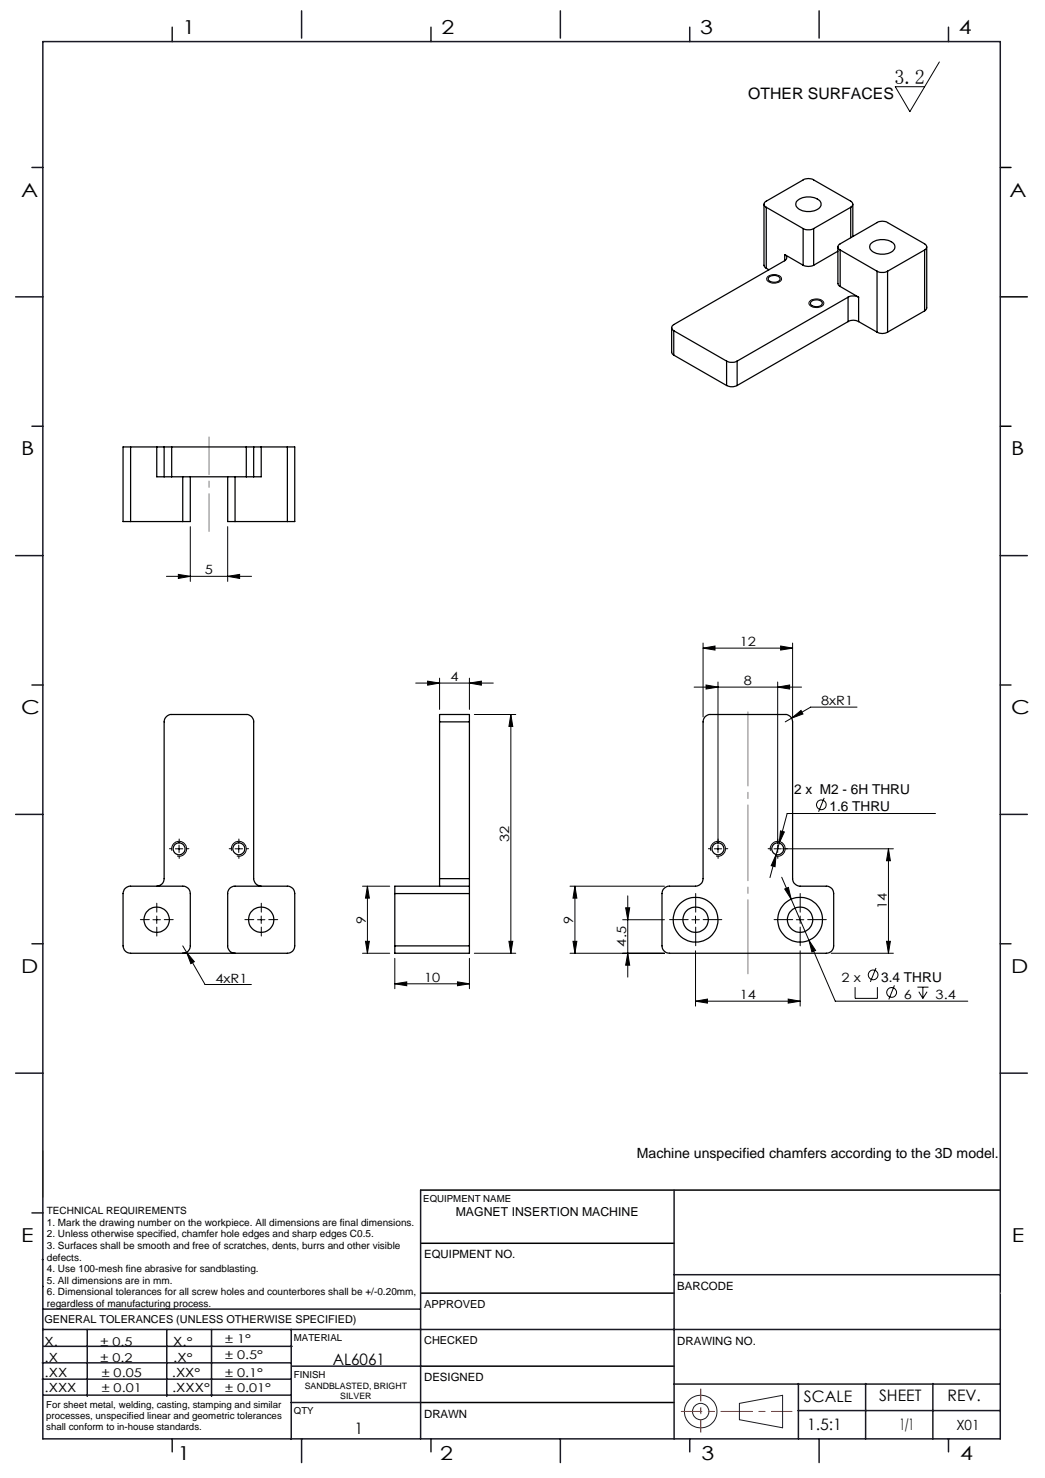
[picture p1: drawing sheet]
<svg xmlns="http://www.w3.org/2000/svg" width="210mm" height="297mm" viewBox="0 0 210 297" stroke-linecap="round" stroke-linejoin="round" font-family="sans-serif">
<g fill="none" stroke="#000" stroke-width=".2">
<path d="M188.8 12.4l-6 10-2.9-5h5.9M154.2 55.6a1.99 1.99 0 0 1 2.8 .2 1.03 1.03 0 0 1-1.2 1.1 1.67 1.67 0 0 1-1.7-.7zM162.9 60.4a1.84 1.84 0 0 1 2.7 .5 1.66 1.66 0 0 1-2.4 .7 .67 .67 0 0 1-.6-.5 .67 .67 0 0 1 .3-.7zM33.4 115.8h17.2M35.8 115.4l2.4 .4-2.4 .4zM38.2 105.8v11M45.8 115.8l2.4-.4v.8zM45.8 105.8v11M83.5 137.3h15.6M85.9 136.9l2.4 .4-2.4 .4zM88.3 136.3v6.3M94.3 137.3l2.4-.4v.8z"/>
<path d="M94.3 136.3v6.3M139.5 138.1h21.6M141.3 130.2l2.4-.4v.8zM141.3 129.2v14.9M141.3 130.2h18M141.9 137.7l2.4 .4-2.4 .4zM144.3 137.1v32.5M156.3 138.1l2.4-.4v.8zM156.3 137.1v32.5M156.9 129.8l2.4 .4-2.4 .4zM159.3 129.2v14.9M95.3 143.6h8.3"/>
<path d="M102.7 143.6l.3 2.4h-.7zM102.7 143.6v48M159.1 144.3l1.9-1.5 .4 .7zM159.1 144.3l-1.3 .8M172.2 142.1h-9.3l-3.8 2.2M34.5 171a1.5 1.5 0 0 1 1.4-1.9 1.5 1.5 0 0 1 1.6 1.6 1.5 1.5 0 0 1-1.9 1.3M35.2 170.6h1.5M36 169.8v1.5M46.5 171a1.51 1.51 0 0 1 1.4-1.9 1.51 1.51 0 0 1 1.6 1.6 1.51 1.51 0 0 1-1.9 1.3M47.2 170.6h1.6M48 169.8v1.5M72.8 178.1h5.5"/>
<path d="M73.8 178.1l.4 2.4h-.8zM73.8 178.1v13.5M114.5 178.1h19M115.5 178.1l.4 2.4h-.8zM115.5 178.1v13.5M142.8 171a1.5 1.5 0 0 1 1.4-1.9 1.5 1.5 0 0 1 1.6 1.6 1.5 1.5 0 0 1-1.9 1.3M143.5 170.6h1.5M144.3 169.8v1.5M154.8 171a1.5 1.5 0 0 1 1.4-1.9 1.5 1.5 0 0 1 1.6 1.6 1.5 1.5 0 0 1-1.9 1.3M155.5 170.6h1.5M156 171.7l-.2 2.5-.8-.2zM156 171.7l-1.3 4.7"/>
<path d="M156.3 169.8v1.5M156.6 169.4l-.6 2.3M156.8 167l.8 .2-1 2.2zM157.1 176.3l1.9 4.4M157.3 170.6h22.2M157.7 178.6l.7-.3 .6 2.4zM165.6 160.3l-1.1 2.8M178.5 170.6v21M178.5 170.6l.4 2.4h-.7zM188 163.5h-29.8l-1.6 5.9M30.7 184.8h1.5M31.5 184.1v1.5"/>
<path d="M36.7 190.1l.8 1.3M37.5 191.4l1.6 1.8-.8 .4zM37.5 191.4l3.7 6.4h9.3M51.8 184.8h1.4M52.5 184.1v1.5M72.8 191.6h5.5M73.4 189.2h.8l-.4 2.4zM79.3 197.7l2.4-.4v.8zM79.3 192.6v6.1M79.3 197.7h15M91.9 197.3l2.4 .4-2.4 .4zM94.3 192.6v6.1"/>
<path d="M95.3 191.6h8.3M102.3 189.2h.7l-.3 2.4zM114.5 191.6h19M115.1 189.2h.8l-.4 2.4zM125.1 184.8h8.4M125.7 182.4h.8l-.3 2.4zM126.2 180v16.4M126.2 191.6l.3 2.4h-.8zM139 184.8h1.5M139.8 191.1v11.1M139.8 184.1v1.5M159 180.7l8.9 20.5h26.6"/>
<path d="M160 184.8h1.5M160.8 184.1v1.5M160.8 191.1v11.1M162.6 188.9l1.3 2.1-.7 .3zM167 191.6h12.5M171.8 198.4v2.2h4.5v-2.2M176 194.5l-1.1 2.8M178.2 189.2h.7l-.4 2.4zM179.7 198l-1.1 2.8M184.4 198.4h2.2M184.6 199.3l.9 1.3M185.5 198.4v2.2"/>
<path d="M186.3 199.3l-.8 1.3M139.8 201.2l2.4-.4v.8zM139.8 201.2h21M158.4 200.8l2.4 .4-2.4 .4z"/>
<circle cx="165" cy="161.7" r=".97"/>
<circle cx="175.5" cy="195.9" r=".99"/>
<circle cx="179.2" cy="199.4" r=".99"/>
</g>
<g fill="none" stroke="#191924" stroke-width=".2">
<path d="M8.6 231.2v9.4M148.6 282l8.7-1.6v6.5l-8.7-1.6z"/>
<circle cx="140.8" cy="283.7" r="3.3"/>
<circle cx="140.8" cy="283.7" r="1.64"/>
</g>
<g fill="none" stroke="#000" stroke-width=".2" stroke-dasharray="15.2 1.3 1.3 1.3">
<path d="M34.5 170.5h-.4M36 169v-.4M36 172v.5M37.5 170.5h.5M46.5 170.5h-.4M48 169v-.4M48 172v.5M49.5 170.5h.5M142.8 170.5h-.4M144.3 169v-.4M144.3 172v.5M145.8 170.5h.5"/>
<path d="M154.8 170.5h-.4M156.3 169v-.4M156.3 172v.5M157.8 170.5h.5M30 184.8h-1.8M31.5 183.3v-1.8M31.5 186.3v1.8M33 184.8h1.8M51 184.8h-1.8M52.5 183.3v-1.8M52.5 186.3v1.8M54 184.8h1.8"/>
<path d="M138.3 184.8h-3.7M139.8 183.3v-3.8M139.8 186.3v3.7M141.3 184.8h3.8M159.3 184.8h-3.7M160.8 183.3v-3.8M160.8 186.3v3.7M162.3 184.8h3.8"/>
</g>
<path d="M150.3 143v52.7" fill="none" stroke="#808080" stroke-width=".2" stroke-dasharray="15.2 1.3 1.3 1.3" stroke-dashoffset=".3"/>
<path d="M42 87.8v19" fill="none" stroke="#808080" stroke-width=".2" stroke-dasharray="15.2 1.3 1.3 1.3" stroke-dashoffset="7.6"/>
<path d="M201 33.7h2.2M201 59.7h5.4M201 85.7h2.2M84.5 239.1h116.5M84.6 259.9h50.9M84.6 249.8h50.9M84.6 274.5h50.9M84.5 281.8h51" fill="none" stroke="#000" stroke-width=".3"/>
<path d="M136.9 283.6h22.3" fill="none" stroke="#f00" stroke-width=".2" stroke-dasharray="6.3 1.3 1.3 1.3" stroke-dashoffset="2.2"/>
<path d="M140.8 287.8v-8.7" fill="none" stroke="#f00" stroke-width=".2" stroke-dasharray="6.3 1.3 1.3 1.3" stroke-dashoffset="3.9"/>
<g fill="none" stroke="#191924" stroke-width=".3">
<path d="M8.6 8.4h192.4v280.7h-192.4zM34.6 5.5v2.9M60.6 2.2v5.5M86.6 5.5v2.9M112.6 2.2v5.5M138.6 5.5v2.9M164.6 2.2v5.5M190.6 5.5v2.9M6.4 33.7h2.2M3.1 59.7h5.5M6.4 85.7h2.2M3.1 111.7h5.5"/>
<path d="M201 111.7h5.4M6.4 137.7h2.2M201 137.7h2.2M3.1 163.7h5.5M201 163.7h5.4M6.4 189.6h2.2M201 189.6h2.2M3.1 215.6h5.5M201 215.6h5.4M84.5 239.1v50M135.5 239.1v50M6.4 243.7h2.2"/>
<path d="M8.5 253.1h.1M8.6 258.5h.1M135.5 256.1h65.5M8.5 277.1h49.9M8.5 273.9h49.9M8.6 267.2h192.4M8.6 263.1h75.9M8.8 270.5h49.9M17.5 267.2v13.4M33.5 267.2v13.4M42.5 267.2v13.4M58.5 267.2v22"/>
<path d="M58.6 274.5h26M135.5 278.1h65.5M160.4 278v11.1M174 278v11.1M187.5 278v11.1M8.8 280.3h49.7M34.6 289.1v2.6M58.5 281.8h26M60.6 289.1v4.8M86.6 289.1v2.6M112.6 289.1v4.8M138.6 289.1v2.6"/>
<path d="M160.4 283.5h40.5M164.6 289.1v4.8M190.6 289.1v2.6"/>
</g>
<path d="M201 259.9h.1" fill="none" stroke="#c0c0c0" stroke-width=".2"/>
<g fill="#000">
<path d="M35.8 115.4l2.4 .4-2.4 .4zM45.8 115.8l2.4-.4v.8z"/>
<path d="M85.9 136.9l2.4 .4-2.4 .4zM94.3 137.3l2.4-.4v.8z"/>
<path d="M141.9 137.7l2.4 .4-2.4 .4zM156.3 138.1l2.4-.4v.8z"/>
<path d="M102.7 143.6l.3 2.4h-.7zM102.3 189.2h.7l-.3 2.4zM73.8 178.1l.4 2.4h-.8zM73.4 189.2h.8l-.4 2.4z"/>
<path d="M37.5 191.4l.8 2.2 .8-.4zM139.8 201.2l2.4-.4v.8zM158.4 200.8l2.4 .4-2.4 .4zM141.3 130.2l2.4-.4v.8zM156.9 129.8l2.4 .4-2.4 .4zM159.1 144.3l2.3-.8-.4-.7zM156 171.7l-1 2.3 .8 .2zM156.8 167l-.2 2.4 1-2.2zM157.7 178.6l1.3 2.1-.6-2.4zM162.6 188.9l.6 2.4 .7-.3z"/>
<path d="M91.9 197.3l2.4 .4-2.4 .4zM79.3 197.7l2.4-.4v.8z"/>
<path d="M115.1 189.2h.8l-.4 2.4zM115.5 178.1l.4 2.4h-.8zM126.2 191.6l.3 2.4h-.8zM125.7 182.4h.8l-.3 2.4zM178.2 189.2h.7l-.4 2.4zM178.5 170.6l.4 2.4h-.7z"/>
</g>
<g fill="none" stroke="#000" stroke-width=".25">
<path d="M153.5 41v12.3l.1 .3 .4 .3M154 41.7a.64 .64 0 0 1-.5-.7 .64 .64 0 0 1 .5-.6l7.4-4.2a2.13 2.13 0 0 1 2.1 0l7.5 4.2a.66 .66 0 0 1 .4 .6 .66 .66 0 0 1-.4 .7M154 41.7l7.4 4.2M154 41.7v12.2M154 53.9l.5 .3M154.6 55.6a1.47 1.47 0 0 1 2.2 .5 1.41 1.41 0 0 1-2.4 0zM157.7 52.4l-22.3 12.8a.66 .66 0 0 0-.4 .6 .66 .66 0 0 0 .4 .7M157.7 51.1a.66 .66 0 0 1 .4 .7 .66 .66 0 0 1-.4 .6M157.7 51.1l3.7 2.2M157.7 51.1v1.3M160.2 40.4a3.6 3.6 0 0 1 4.7 .2 1.22 1.22 0 0 1-.9 1.6 3.5 3.5 0 0 1-4-.7l-.1-.5zM161.4 53.3a2.39 2.39 0 0 0 2.1 0"/>
<path d="M161.4 45.9a2.39 2.39 0 0 0 2.1 0M161.4 45.9v7.4M163.5 45.9v7.4M168.4 49.6v7.4l.1 .3 .3 .3M168.4 50.5l-4.9 2.8M168.8 50.2a.64 .64 0 0 1-.4-.6 .64 .64 0 0 1 .4-.6l7.4-4.3a2.13 2.13 0 0 1 2.2 0l7.4 4.3a.66 .66 0 0 1 .4 .6 .66 .66 0 0 1-.4 .6M168.8 57.6l3.7 2.1M168.8 50.2l7.4 4.3M168.8 50.2v7.4M170.4 59.7a2.39 2.39 0 0 1 2.1 0M170.4 59.7l-22.3 12.9M170.4 59.7v4.9"/>
<path d="M171 41.7l-7.5 4.2M171 41.7v6.1M171.4 41v6.5M172.5 59.7v4.9M175 48.9a3.6 3.6 0 0 1 4.7 .2 1.53 1.53 0 0 1-1.6 1.9 2.88 2.88 0 0 1-3.3-1.2v-.4zM176.2 54.5a2.39 2.39 0 0 0 2.2 0M176.2 54.5v12.2M178.4 54.5v12.2M185.8 50.2l-7.4 4.3M185.8 50.2v12.3M186.2 49.6v12.3l-.4 .6M135 65.8v4.9l.1 .4 .3 .3"/>
<path d="M135.4 66.5l10.6 6.1M135.4 66.5v4.9M135.4 71.4l10.6 6.1M146 72.6a2.39 2.39 0 0 0 2.1 0M146 77.5a2.39 2.39 0 0 0 2.1 0M146 72.6v4.9M148.1 72.6v4.9M163.1 60.5a1.6 1.6 0 0 1 2.1 .3 1.2 1.2 0 0 1-1.8 .7l-.4-.2-.2-.3zM170.4 64.6a2.13 2.13 0 0 1 2.1 0M170.4 64.6l-22.3 12.9M172.5 64.6l3.7 2.1M176.2 66.7a2.13 2.13 0 0 0 2.2 0"/>
<path d="M185.8 62.5l-7.4 4.2M26.2 89.8h-1.5v15h1.5M26.2 89.8h5.3M26.2 89.8v15M31.5 89.8v6h1.5M31.5 89.8h1.5M33 95.8h1.5M33 89.8h1.5M33 89.8v6M34.5 95.8h15M34.5 89.8v6M34.5 89.8h15"/>
<path d="M36.7 95.8v9M38.2 95.8v9h-1.5M45.8 95.8v9h1.4M47.2 95.8v9M49.5 95.8h1.5M49.5 89.8h1.5M49.5 89.8v6M51 89.8h1.5M51 89.8v6M52.5 89.8v6h-1.5M52.5 89.8h5.2M57.7 89.8h1.5v15h-1.5"/>
<path d="M57.7 89.8v15M26.2 104.8h10.5M47.2 104.8h10.5M88.3 145.1v-1.5h6v1.5M88.3 145.1h6M88.3 145.1v31.5M94.3 145.1v31.5M141.7 144l.8-.4h15.3a1.45 1.45 0 0 1 1.5 1.5v31.5a1.57 1.57 0 0 0 1.5 1.5h5.3a1.45 1.45 0 0 1 1.4 1.5v10.5a1.45 1.45 0 0 1-1.4 1.5h-31.6a1.51 1.51 0 0 1-1.5-1.5v-10.5a1.51 1.51 0 0 1 1.5-1.5h5.3a1.57 1.57 0 0 0 1.5-1.5v-31.5l.1-.6zM31.5 178.1a1.51 1.51 0 0 0 1.5-1.5v-31.5a1.51 1.51 0 0 1 1.5-1.5h15a1.45 1.45 0 0 1 1.5 1.5v31.5a1.57 1.57 0 0 0 1.5 1.5M79.3 179.6v10.5M79.3 179.6h15M88.3 176.6v1.5"/>
<path d="M88.3 176.6h6M94.3 178.1v1.5M94.3 178.1h-15v1.5M94.3 176.6v1.5M94.3 179.6v10.5M36.7 191.6a1.45 1.45 0 0 0 1.5-1.5v-10.5a1.45 1.45 0 0 0-1.5-1.5h-10.5a1.51 1.51 0 0 0-1.5 1.5v10.5a1.51 1.51 0 0 0 1.5 1.5h31.5a1.45 1.45 0 0 0 1.5-1.5v-10.5a1.45 1.45 0 0 0-1.5-1.5h-10.5a1.45 1.45 0 0 0-1.4 1.5v10.5a1.45 1.45 0 0 0 1.4 1.5M79.3 190.1v1.5h15v-1.5M79.3 190.1h15"/>
<circle cx="36" cy="170.6" r="1.2"/>
<circle cx="48" cy="170.6" r="1.2"/>
<circle cx="144.3" cy="170.6" r="1.19"/>
<circle cx="156.3" cy="170.6" r="1.2"/>
<circle cx="31.5" cy="184.8" r="2.55"/>
<circle cx="52.5" cy="184.8" r="2.55"/>
<circle cx="139.8" cy="184.8" r="2.55"/>
<circle cx="139.8" cy="184.8" r="4.5"/>
<circle cx="160.8" cy="184.8" r="2.55"/>
<circle cx="160.8" cy="184.8" r="4.5"/>
</g>
<text font-size="4.1" x="179.7" y="16.8">3.2</text>
<g font-size="3.9">
<text x="36.7" y="6.9">1</text>
<text x="88.7" y="6.9">2</text>
<text x="140.7" y="6.9">3</text>
<text x="192.7" y="6.9">4</text>
<text x="4.2" y="39.5">A</text>
<text x="202.9" y="39.5">A</text>
<text x="4.2" y="91.5">B</text>
<text x="203.2" y="91.5">B</text>
<text x="4.2" y="143.5">C</text>
<text x="203.2" y="143.5">C</text>
<text x="4.2" y="195.5">D</text>
<text x="203.2" y="195.5">D</text>
<text x="4.2" y="249.6">E</text>
<text x="203.3" y="249.6">E</text>
<text x="35.7" y="293.4">1</text>
<text x="88.4" y="293.4">2</text>
<text x="141" y="293.4">3</text>
<text x="193" y="293.4">4</text>
</g>
<g font-size="3.2">
<text x="150.4" y="20">OTHER SURFACES</text>
<text x="66.9" y="274.2">AL6061</text>
<text x="161.6" y="281.7">SCALE</text>
<text x="176.7" y="281.5">SHEET</text>
<text x="190.4" y="281.5">REV.</text>
<text x="162.2" y="287.3">1.5:1</text>
<text x="180.8" y="287.3">1/1</text>
<text x="71.3" y="288.2">1</text>
</g>
<g font-size="2.8">
<text x="128" y="232.7">Machine unspecified chamfers according to the 3D model.</text>
<text x="192.2" y="287.3">X01</text>
</g>
<g font-size="2.7">
<text x="159.6" y="159.6">2 x M2 - 6H THRU</text>
<text x="166.7" y="163.1">1.6 THRU</text>
<text x="177.1" y="197.2">3.4 THRU</text>
</g>
<g font-size="2.6">
<text x="41.2" y="115.4">5</text>
<text x="148.7" y="129.9">12</text>
<text x="90.5" y="136.9">4</text>
<text x="149.5" y="137.7">8</text>
<text x="165" y="141.7">8xR1</text>
<text x="102.3" y="169.2" transform="rotate(-90 102.3 169.2)">32</text>
<text x="73.5" y="185.6" transform="rotate(-90 73.5 185.6)">9</text>
<text x="115.2" y="185.6" transform="rotate(-90 115.2 185.6)">9</text>
<text x="178.2" y="182.7" transform="rotate(-90 178.2 182.7)">14</text>
<text x="125.8" y="190.2" transform="rotate(-90 125.8 190.2)">4.5</text>
<text x="43.3" y="197.4">4xR1</text>
<text x="85.2" y="197.3">10</text>
<text x="169.1" y="197.2">2 x</text>
<text x="148.7" y="200.8">14</text>
<text x="181.6" y="200.8">6</text>
<text x="188" y="200.8">3.4</text>
</g>
<g font-size="2.5">
<text x="91.6" y="244.4">MAGNET INSERTION MACHINE</text>
<text x="8.9" y="273.6">.X</text>
<text x="8.9" y="270.4">X.</text>
<text x="34.8" y="273.7">.X°</text>
<text x="34.8" y="270.5">X.°</text>
<text x="9" y="276.7">.XX</text>
<text x="9" y="279.7">.XXX</text>
<text x="34.5" y="276.7">.XX°</text>
<text x="34.6" y="279.8">.XXX°</text>
</g>
<g font-size="2.4">
<text x="45.2" y="270">± 1°</text>
<text x="20.2" y="270.4">± 0.5</text>
<text x="20.2" y="273.7">± 0.2</text>
<text x="45.2" y="273.2">± 0.5°</text>
<text x="20.4" y="279.7">± 0.01</text>
<text x="20.4" y="276.7">± 0.05</text>
<text x="45.2" y="276.7">± 0.1°</text>
<text x="45.2" y="279.7">± 0.01°</text>
</g>
<g font-size="2.3">
<text x="85.2" y="252.9">EQUIPMENT NO.</text>
<text x="136.1" y="259.2">BARCODE</text>
<text x="136.1" y="270.2">DRAWING NO.</text>
<text x="85.2" y="277.6">DESIGNED</text>
<text x="85.2" y="284.9">DRAWN</text>
</g>
<g font-size="2.2">
<text x="85.2" y="262.8">APPROVED</text>
<text x="8.9" y="265.9">GENERAL TOLERANCES (UNLESS OTHERWISE SPECIFIED)</text>
<text x="85.2" y="270.1">CHECKED</text>
</g>
<g font-size="2">
<text x="9.4" y="244">TECHNICAL REQUIREMENTS</text>
<text x="9.4" y="246.3">1. Mark the drawing number on the workpiece. All dimensions are final dimensions.</text>
<text x="9.4" y="248.6">2. Unless otherwise specified, chamfer hole edges and sharp edges C0.5.</text>
<text x="9.4" y="251">3. Surfaces shall be smooth and free of scratches, dents, burrs and other visible</text>
<text x="9.4" y="253.3">defects.</text>
<text x="9.4" y="255.6">4. Use 100-mesh fine abrasive for sandblasting.</text>
<text x="9.4" y="258">5. All dimensions are in mm.</text>
<text x="9.4" y="260.3">6. Dimensional tolerances for all screw holes and counterbores shall be +/-0.20mm,</text>
<text x="9.4" y="262.6">regardless of manufacturing process.</text>
</g>
<g font-size="1.9">
<text x="85.1" y="241.5">EQUIPMENT NAME</text>
<text x="59.1" y="269.5">MATERIAL</text>
<text x="59.1" y="276.9">FINISH</text>
<text x="9.3" y="282.9">For sheet metal, welding, casting, stamping and similar</text>
<text x="9.3" y="285.2">processes, unspecified linear and geometric tolerances</text>
<text x="9.3" y="287.4">shall conform to in-house standards.</text>
<text x="59.1" y="284.2">QTY</text>
</g>
<g font-size="1.8">
<text x="61.2" y="279">SANDBLASTED, BRIGHT</text>
<text x="68.4" y="281.1">SILVER</text>
</g>
</svg>
